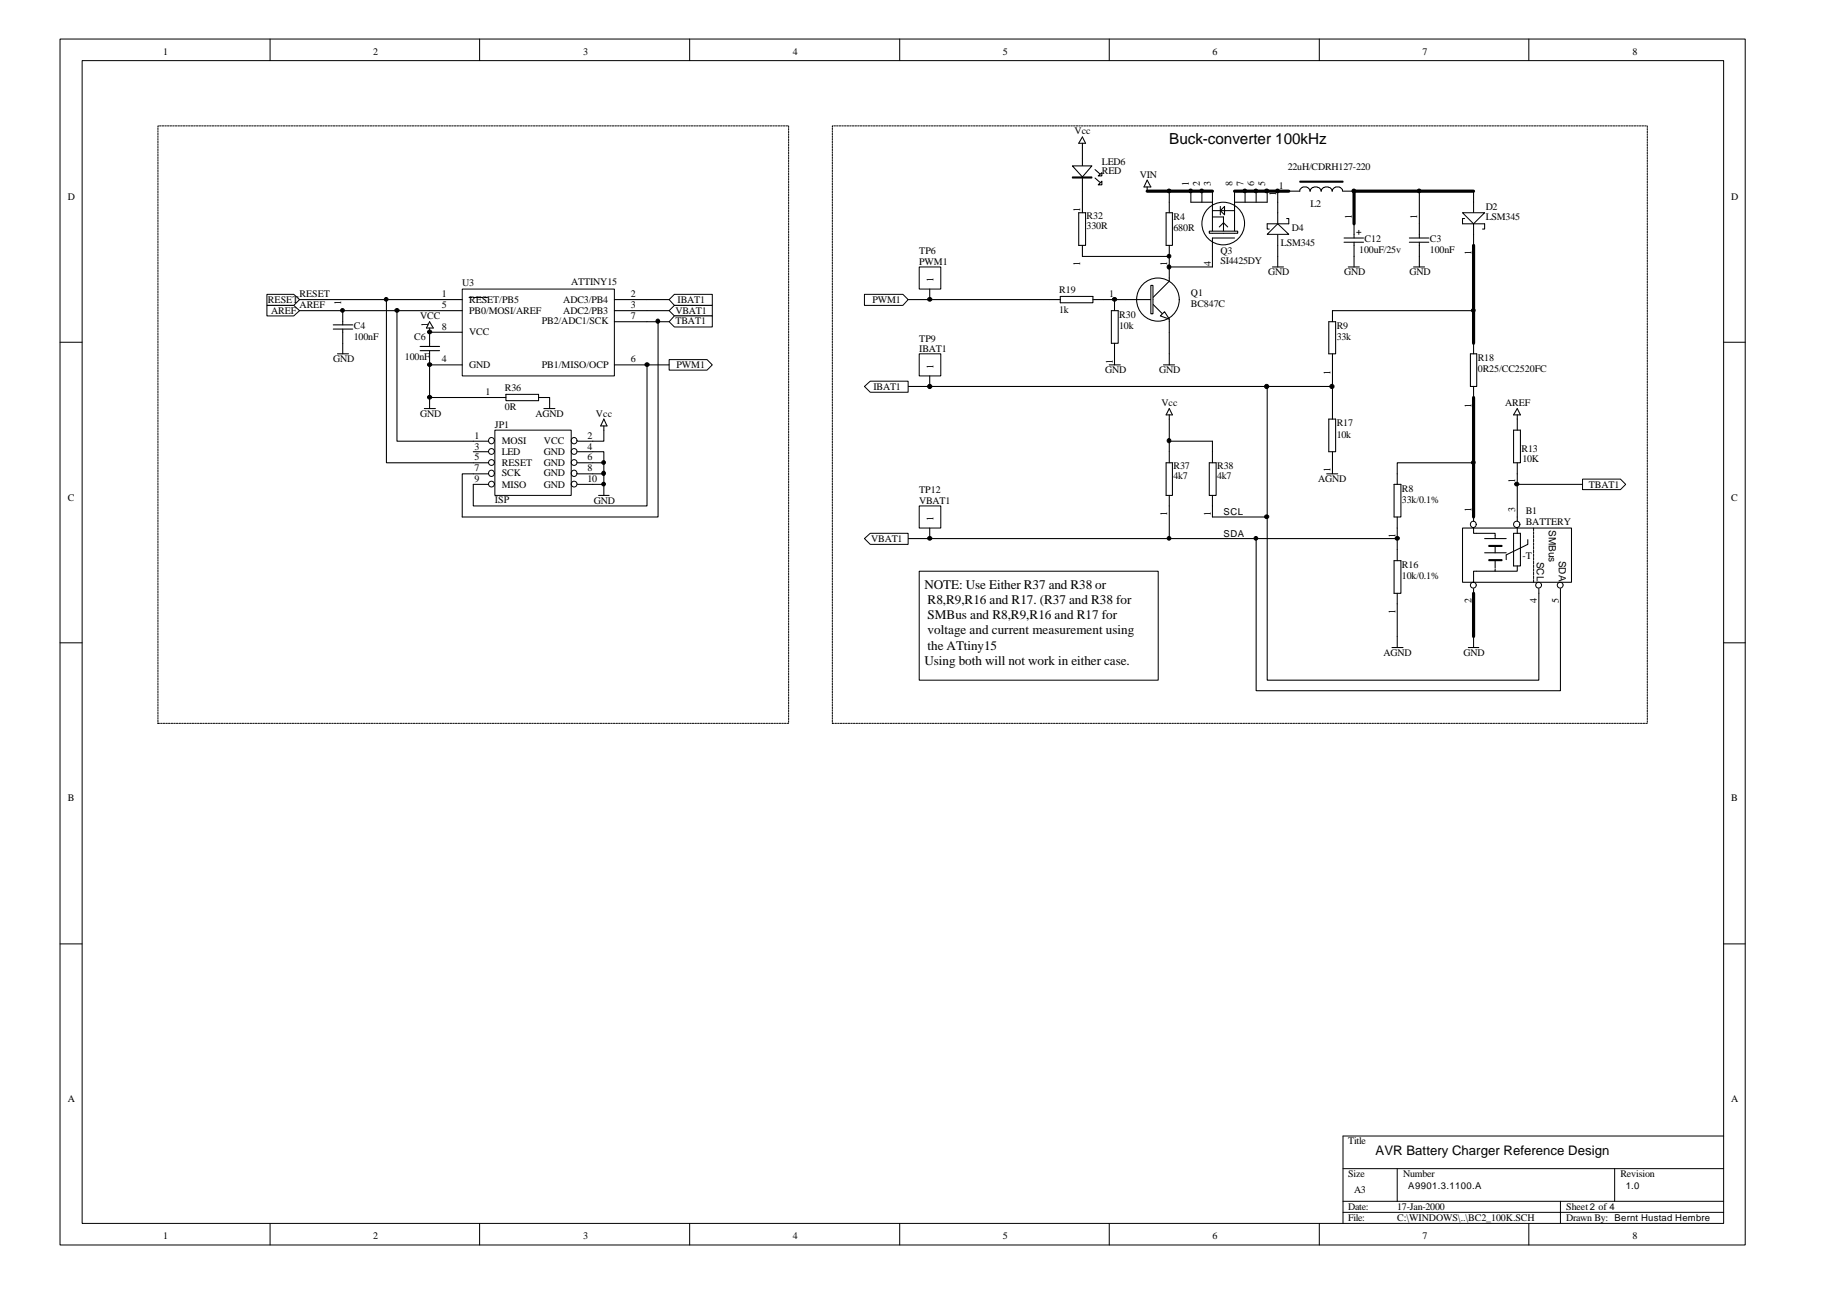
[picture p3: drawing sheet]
<svg xmlns="http://www.w3.org/2000/svg" width="297mm" height="210mm" viewBox="0 0 297 210" stroke-linecap="round" stroke-linejoin="round" font-family="sans-serif">
<g fill="none" stroke="#000" stroke-width=".16">
<path d="M9.7 6.3h271v194h-271zM13.2 9.8h264v187h-264zM43.4 6.3v3.5M77.1 6.3v3.5M110.9 6.3v3.5M144.7 6.3v3.5M178.4 6.3v3.5M212.2 6.3v3.5M245.9 6.3v3.5M9.7 55h3.5M277.2 55h3.5M9.7 103.4h3.5"/>
<path d="M277.2 103.4h3.5M9.7 151.8h3.5M277.2 151.8h3.5M43.4 196.8v3.5M77.1 196.8v3.5M110.9 196.8v3.5M144.7 196.8v3.5M178.4 196.8v3.5M212.2 196.8v3.5M216 188h61.2M216 193.2h61.2M216 195h61.2"/>
<path d="M224.7 188v5.2M245.9 196.8v3.5M251 193.2v3.6M259.7 188v5.2M277.2 182.7h-61.2v14.1"/>
</g>
<path d="M74.3 46.5h24.5v14h-24.5z" fill="#fff" stroke="#000" stroke-width=".16"/>
<g fill="none" stroke="#000" stroke-width=".17">
<path d="M69.1 48.2h5.2M69.1 50h5.2M69.1 58.7h5.2M69.1 53.4h5.2M75.4 47.9h.5M76.1 47.9h1.6M77.9 47.9h.5M98.8 48.2h5.3M98.8 50h5.3M98.8 58.7h5.3M98.8 51.7h5.3M96.3 79.7h1.7"/>
<path d="M97.1 67.4l.5 1.1h-1zM97.1 68.5v.7M97.1 77.9v1.8"/>
</g>
<path d="M79.6 69.2h12.3v10.5h-12.3z" fill="#fff" stroke="#000" stroke-width=".16"/>
<g fill="none" stroke="#000" stroke-width=".16">
<path d="M79.5 72.6a.47 .47 0 0 0-.7-.4 .47 .47 0 0 0 0 .8 .47 .47 0 0 0 .7-.4M79.5 74.4a.47 .47 0 0 0-.7-.4 .47 .47 0 0 0 0 .8 .47 .47 0 0 0 .7-.4M79.5 77.8a.47 .47 0 0 0-.7-.4 .47 .47 0 0 0 0 .8 .47 .47 0 0 0 .7-.3M92.8 72.6a.47 .47 0 0 0-.7-.4 .47 .47 0 0 0 0 .8 .47 .47 0 0 0 .7-.4M92.8 74.4a.47 .47 0 0 0-.7-.4 .47 .47 0 0 0 0 .8 .47 .47 0 0 0 .7-.4M92.8 77.8a.47 .47 0 0 0-.7-.4 .47 .47 0 0 0 0 .8 .47 .47 0 0 0 .7-.3"/>
<circle cx="79" cy="76.1" r=".49"/>
<circle cx="79" cy="70.9" r=".49"/>
<circle cx="92.3" cy="76.1" r=".49"/>
<circle cx="92.3" cy="70.9" r=".49"/>
</g>
<g fill="none" stroke="#000" stroke-width=".17">
<path d="M48.2 48.2h13.9M48.2 50h20.9M53.6 52.9h3.1M53.6 52.3h3.1M54.3 56.9h1.7M55.1 50v2.3M55.1 52.9v4M63.8 50v21h14.8M67.6 56.4h3.1M67.6 55.7h3.1M69.1 48.2h-7v26.2h16.5M69.1 52.8v2.9"/>
<path d="M69.1 56.4v2.3M69.1 51.7l.6 1.1h-1.1zM104.1 51.7h1.7v31.5h-31.5v-7h4.3M104.1 58.7v22.7h-28v-3.5h2.5M68.2 65.7h1.8M69.1 63.9v1.8M76.1 72.7h2.5M92.9 72.7h4.2v5.2h-4.2M92.9 74.4h4.2M92.9 76.2h4.2M97.1 69.2v1.8h-4.2"/>
</g>
<g fill="#fff" stroke="#000" stroke-width=".16">
<path d="M108.5 47.3h6.1v1.8h-6.1l-.9-.9z" fill-rule="evenodd"/>
<path d="M108.5 49.1h6.1v1.7h-6.1l-.9-.8z" fill-rule="evenodd"/>
<path d="M108.5 50.8h6.1v1.8h-6.1l-.9-.9z" fill-rule="evenodd"/>
</g>
<path d="M104.1 48.2h3.5M104.1 50h3.5M105.8 51.7h1.8" fill="none" stroke="#000" stroke-width=".17"/>
<path d="M107.6 57.8h6.1l.9 .9-.9 .8h-6.1z" fill-rule="evenodd" fill="#fff" stroke="#000" stroke-width=".16"/>
<path d="M104.1 58.7h3.5M236.5 56.9h1v5.3h-1zM237 55.2v1.7M237 62.2v1.7M237 83.2v.6M237 94.7v.7M238.8 88.9h3.4M238.8 86.6h3.4M236.1 104.2h1.7M237 102.4v1.8" fill="none" stroke="#000" stroke-width=".17"/>
<path d="M237 95.4v7" fill="none" stroke="#000" stroke-width=".51"/>
<g fill="none" stroke="#000" stroke-width=".16">
<path d="M237.4 94.1a.47 .47 0 0 0-.7-.4 .47 .47 0 0 0 0 .8 .47 .47 0 0 0 .7-.4"/>
<circle cx="236.9" cy="84.3" r=".49"/>
</g>
<g fill="#fff" stroke="#000" stroke-width=".17">
<path d="M239.4 87.7h2.2v.2h-2.2z"/>
<path d="M239.4 90h2.2v.2h-2.2z"/>
</g>
<g fill="none" stroke="#000" stroke-width=".17">
<path d="M235.5 35.2h-.3v.8h3.6v.8h-.4M237 30.7v3.5M237 36v3.5M243.4 69.2h1.1v5.2h-1.1zM244 67.4v1.8M244 74.4v1.8M235.2 84.9h17.5v8.8h-17.5zM237 84.9v.9h3.5v.8M240.5 91.5v.4h-3.5v1.8M240.5 87.7v1.2M240.5 90.2v1.2M243.4 85.8h1.1v5.2h-1.1z"/>
<path d="M244 91v.9h-3.5M244 83.2v.6M244 84.9v.9M245.7 86.8v.8l-3.5 1.7v.7M247.5 94.7v.7M251 94.7v.7"/>
</g>
<g fill="none" stroke="#000" stroke-width=".16">
<path d="M247.9 94.1a.47 .47 0 0 0-.7-.4 .47 .47 0 0 0 0 .8 .47 .47 0 0 0 .7-.4M251.4 94.1a.47 .47 0 0 0-.7-.4 .47 .47 0 0 0 0 .8 .47 .47 0 0 0 .7-.4"/>
<circle cx="243.9" cy="84.3" r=".51"/>
</g>
<path d="M246.6 93.7v-8.8" fill="none" stroke="#000" stroke-width=".16" stroke-dasharray=".4 .2"/>
<path d="M235.2 34.2h3.6l-1.8 1.8z" fill-rule="evenodd" fill="#fff" stroke="#000" stroke-width=".16"/>
<path d="M237 39.5v15.7M237 63.9v19.3" fill="none" stroke="#000" stroke-width=".51"/>
<path d="M187.5 34.2h1.1v5.3h-1.1zM188 32.5v1.7M188 39.5v1.7M207.3 30.7h1.7M216 30.7h1.8M204.6 42.9h1.8M205.5 41.2v1.7M244 77.9h10.5" fill="none" stroke="#000" stroke-width=".17"/>
<path d="M209 29.1h7v.2h-7z" fill="#fff" stroke="#000" stroke-width=".17"/>
<g fill="none" stroke="#000" stroke-width=".17">
<path d="M205.5 32.5v3.5M205.5 37.7v3.5M206.9 35.2h.4v.8h-3.5v.8h.3M209 30.7v-.2a.99 .99 0 0 1 1.2-.3l.5 .3v.2M210.7 30.7v-.2a1.01 1.01 0 0 1 1.7 0v.2M212.5 30.7v-.2a1.01 1.01 0 0 1 1.7 0v.2M214.3 30.7v-.2a.99 .99 0 0 1 1.2-.3l.4 .3v.2M216.2 39h3.1M216.2 38.3h3.1M217.8 36v2.3M217.8 39v3.9M226.7 39h3.1"/>
<path d="M226.7 38.3h3.1M228.3 30.7v7.6M228.3 39v3.9M216.8 42.9h1.8M227.3 42.9h1.8"/>
</g>
<path d="M205.5 36l1.8 1.7h-3.5z" fill-rule="evenodd" fill="#fff" stroke="#000" stroke-width=".16"/>
<path d="M184.5 30.7h10.5M198.5 30.7h8.8M237 30.7h-19.2v5.3" fill="none" stroke="#000" stroke-width=".51"/>
<g fill="none" stroke="#000" stroke-width=".17">
<path d="M188 30.7v1.8M205.5 30.7v1.8M168.8 48.2h1.7M170.5 47.7h5.3v1h-5.3zM175.8 48.2h9.6M185.4 49l1.5 1.5M187.1 58.7h1.8M188 41.2v1.7h7M188 42.9v2.3l-2.6 2.7M188 51.3v7.4M213.7 51.7h1.1v5.2h-1.1zM214.3 56.9v10.5"/>
<path d="M237 50h-22.7v1.7M146 62.2h68.3M213.4 76.2h1.7M213.7 67.4h1.1v5.3h-1.1zM214.3 72.7v3.5M224.2 77.9h1.1v5.3h-1.1zM237 74.4h-12.3v3.5M244 76.2v7M146 86.6h78.7M224.2 90.2h1.1v5.2h-1.1zM224.7 83.2v1.7M224.7 88.4v1.8"/>
<path d="M224.7 95.4v1.7M223.9 104.2h1.7M224.7 102.4v1.8"/>
</g>
<path d="M185.1 45.9h.3v4.6h-.3z" fill="#fff" stroke="#000" stroke-width=".17"/>
<path d="M187.3 50.1l.7 1.2-1.4-.5z" fill-rule="evenodd" fill="#fff" stroke="#000" stroke-width=".17"/>
<circle cx="186.2" cy="48.2" r="3.5" fill="none" stroke="#000" stroke-width=".17"/>
<path d="M147.8 42.9h3.5v3.6h-3.5z" fill="#fff" stroke="#000" stroke-width=".16"/>
<path d="M149.5 46.5v1.7" fill="none" stroke="#000" stroke-width=".17"/>
<path d="M147.8 81.4h3.5v3.5h-3.5z" fill="#fff" stroke="#000" stroke-width=".16"/>
<path d="M149.5 84.9v1.7" fill="none" stroke="#000" stroke-width=".17"/>
<path d="M147.8 56.9h3.5v3.6h-3.5z" fill="#fff" stroke="#000" stroke-width=".16"/>
<path d="M191.5 30.7v1.8M195 32.5v5M196.8 34.9v2.6M198.5 38.3h-3.5v2.9M198.5 32.5v5M203.8 30.7v1.8M178.4 58.7h1.8M178.7 50h1.1v5.2h-1.1zM179.2 48.2v1.8M179.2 55.2v3.5M149.5 60.5v1.7" fill="none" stroke="#000" stroke-width=".17"/>
<path d="M194.5 37.2h4.6v.3h-4.6z" fill="#fff" stroke="#000" stroke-width=".17"/>
<g fill="none" stroke="#000" stroke-width=".17">
<path d="M184.5 29l.6 1.1h-1.1zM184.5 30.1v.6M193.3 30.7v1.8M195 34.9h1.8M195 33.9h3.5M195 30.7v1.8h-3.5M196.1 36.5l.7-.7 .6 .7M196.3 33.2v1.4M196.9 33.2v1.4l-.6-.7zM198.5 30.7v1.8h5.3M200.2 35.9a3.4 3.4 0 0 0-5-3 3.4 3.4 0 0 0-.6 5.8 3.4 3.4 0 0 0 5.5-2.1l.1-.6M200.2 30.7v1.8"/>
<path d="M202 30.7v1.8M195 41.2v1.7M244 65.7l.5 1h-1.1zM244 66.7v.7M224.7 97.1v5.3"/>
</g>
<g fill="#fff" stroke="#000" stroke-width=".16">
<path d="M254.5 77.1h6.1l.9 .8-.9 .9h-6.1z" fill-rule="evenodd"/>
<path d="M139 62.2l1-.9h6v1.8h-6z" fill-rule="evenodd"/>
<path d="M139 86.6l1-.8h6v1.8h-6z" fill-rule="evenodd"/>
<path d="M139 47.3h6.2l.8 .9-.8 .9h-6.2z" fill-rule="evenodd"/>
</g>
<path d="M146 48.2h22.8M224.7 84.9v3.5" fill="none" stroke="#000" stroke-width=".17"/>
<g fill="#fff" stroke="#000" stroke-width=".16">
<path d="M42.9 47.3h4.3l1 .9-1 .9h-4.3z" fill-rule="evenodd"/>
<path d="M42.9 49.1h4.3l1 .9-1 .8h-4.3z" fill-rule="evenodd"/>
</g>
<path d="M25.4 20.2h101.4v96.1h-101.4zM133.9 20.2h131v96.1h-131z" fill="none" stroke="#000" stroke-width=".16" stroke-dasharray=".3 .2"/>
<g fill="#000" stroke="#000" stroke-width=".16">
<circle cx="188" cy="30.7" r=".3"/>
<circle cx="191.5" cy="30.7" r=".3"/>
<circle cx="193.3" cy="30.7" r=".3"/>
<circle cx="200.2" cy="30.7" r=".3"/>
<circle cx="202" cy="30.7" r=".3"/>
<circle cx="203.7" cy="30.7" r=".32"/>
<circle cx="205.4" cy="30.7" r=".3"/>
<circle cx="217.7" cy="30.7" r=".3"/>
<circle cx="228.2" cy="30.7" r=".3"/>
<circle cx="55.1" cy="49.9" r=".3"/>
<circle cx="62.1" cy="48.1" r=".3"/>
<circle cx="63.9" cy="49.9" r=".32"/>
<circle cx="69.1" cy="53.4" r=".32"/>
<circle cx="69.1" cy="58.6" r=".32"/>
<circle cx="104.1" cy="58.6" r=".32"/>
<circle cx="105.8" cy="51.7" r=".32"/>
<circle cx="179.3" cy="48.1" r=".32"/>
<circle cx="188" cy="42.9" r=".32"/>
<circle cx="236.9" cy="49.9" r=".3"/>
<circle cx="69.1" cy="63.9" r=".32"/>
<circle cx="97" cy="76.1" r=".32"/>
<circle cx="97.1" cy="77.9" r=".3"/>
<circle cx="97.1" cy="74.4" r=".3"/>
<circle cx="214.2" cy="62.2" r=".34"/>
<circle cx="236.9" cy="74.4" r=".3"/>
<circle cx="243.9" cy="77.9" r=".32"/>
<circle cx="224.7" cy="86.6" r=".32"/>
</g>
<g fill="none" stroke="#000" stroke-width=".17">
<path d="M173.5 34.2h1.1v5.3h-1.1zM174.1 23.7v10.5M174.1 39.5v1.7M176.1 28.6l.8 .7M176.1 27.3l.8 .7M69.1 58.7v5.2h12.3M81.4 63.4h5.2v1h-5.2zM86.6 63.9h1.8v1.8M87.5 65.7h1.7M187.5 74.4h1.1v5.3h-1.1zM188 66.7v4.3h7v3.4M188 71v3.4"/>
<path d="M188 79.7v6.9M188 65.7l.6 1h-1.1zM194.5 74.4h1.1v5.3h-1.1zM195 79.7v3.5h8.8"/>
</g>
<g fill="#fff" stroke="#000" stroke-width=".17">
<path d="M172.5 26.7h3.1l-1.5 1.8z" fill-rule="evenodd"/>
<path d="M177.2 29.1v.6h-.6z" fill-rule="evenodd"/>
<path d="M176.6 28.3l.6-.5v.5z" fill-rule="evenodd"/>
</g>
<path d="M172.5 28.5h3.1v.1h-3.1z" fill="#fff" stroke="#000" stroke-width=".17"/>
<path d="M174.1 22l.5 1h-1.1zM174.1 23v.7M174.1 41.2h13.9M203.8 62.2v47.2h43.7v-14M202 86.6v24.5h49v-15.7" fill="none" stroke="#000" stroke-width=".17"/>
<g fill="#000" stroke="#000" stroke-width=".16">
<circle cx="188" cy="41.2" r=".3"/>
<circle cx="188" cy="70.9" r=".32"/>
<circle cx="203.7" cy="62.2" r=".34"/>
<circle cx="188" cy="86.6" r=".3"/>
<circle cx="202" cy="86.6" r=".3"/>
<circle cx="203.7" cy="83.1" r=".32"/>
</g>
<path d="M147.8 91.9h38.5v17.5h-38.5z" fill="#fff" stroke="#000" stroke-width=".16"/>
<g fill="#000" stroke="#000" stroke-width=".16">
<circle cx="149.5" cy="48.1" r=".32"/>
<circle cx="149.5" cy="62.2" r=".34"/>
<circle cx="149.5" cy="86.6" r=".32"/>
</g>
<text font-size="2.5" x="188" y="23.2">Buck-converter 100kHz</text>
<g font-size="2.1">
<text x="148.7" y="94.8">NOTE: Use Either R37 and R38 or</text>
<text x="149.2" y="97.1">R8,R9,R16 and R17. (R37 and R38 for</text>
<text x="149.2" y="99.6">SMBus and R8,R9,R16 and R17 for</text>
<text x="148.7" y="106.9">Using both will not work in either case.</text>
<text x="149.2" y="102">voltage and current measurement using</text>
<text x="149.2" y="104.5">the ATtiny15</text>
<text x="221.2" y="185.8">AVR Battery Charger Reference Design</text>
</g>
<g font-size="1.6">
<text x="26.2" y="8.8">1</text>
<text x="60" y="8.8">2</text>
<text x="93.8" y="8.8">3</text>
<text x="127.5" y="8.8">4</text>
<text x="161.3" y="8.8">5</text>
<text x="195" y="8.8">6</text>
<text x="228.8" y="8.8">7</text>
<text x="262.6" y="8.8">8</text>
<text x="172.8" y="21.6">Vcc</text>
<text x="177.2" y="26.5">LED6</text>
<text x="177.2" y="28">RED</text>
<text x="183.3" y="28.6">VIN</text>
<text x="191.2" y="29.9" transform="rotate(-90 191.2 29.9)">1</text>
<text x="193" y="29.9" transform="rotate(-90 193 29.9)">2</text>
<text x="194.7" y="29.9" transform="rotate(-90 194.7 29.9)">3</text>
<text x="198.2" y="29.9" transform="rotate(-90 198.2 29.9)">8</text>
<text x="200" y="29.9" transform="rotate(-90 200 29.9)">7</text>
<text x="201.7" y="29.9" transform="rotate(-90 201.7 29.9)">6</text>
<text x="203.5" y="29.9" transform="rotate(-90 203.5 29.9)">5</text>
<text x="207.1" y="27.4">22uH/CDRH127-220</text>
<text x="10.9" y="32.1">D</text>
<text x="173.7" y="34.1" transform="rotate(-90 173.7 34.1)">1</text>
<text x="174.8" y="35.2">R32</text>
<text x="188.7" y="35.4">R4</text>
<text x="205.2" y="31.6" transform="rotate(-90 205.2 31.6)">1</text>
<text x="205.7" y="30.3">1</text>
<text x="210.7" y="33.3">L2</text>
<text x="217.4" y="35.2" transform="rotate(-90 217.4 35.2)">1</text>
<text x="227.9" y="35.2" transform="rotate(-90 227.9 35.2)">1</text>
<text x="238.9" y="33.7">D2</text>
<text x="238.9" y="35.4">LSM345</text>
<text x="278.4" y="32.1">D</text>
<text x="147.8" y="40.8">TP6</text>
<text x="174.8" y="36.8">330R</text>
<text x="188.7" y="37.2">680R</text>
<text x="196.3" y="40.8">Q3</text>
<text x="206" y="39.6">LSM345</text>
<text x="207.8" y="37.2">D4</text>
<text x="218.6" y="40.7">100uF/25v</text>
<text x="219.5" y="38.9">C12</text>
<text x="230" y="38.9">C3</text>
<text x="230" y="40.7">100nF</text>
<text x="236.6" y="41.1" transform="rotate(-90 236.6 41.1)">1</text>
<text x="48.2" y="47.9">RESET</text>
<text x="71" y="47.9">1</text>
<text x="74.3" y="46.1">U3</text>
<text x="91.9" y="45.9">ATTINY15</text>
<text x="101.4" y="47.9">2</text>
<text x="147.8" y="42.6">PWM1</text>
<text x="150.1" y="45.4" transform="rotate(-90 150.1 45.4)">1</text>
<text x="170.3" y="47.1">R19</text>
<text x="173.7" y="42.8" transform="rotate(-90 173.7 42.8)">1</text>
<text x="178.4" y="47.9">1</text>
<text x="187.7" y="42.8" transform="rotate(-90 187.7 42.8)">1</text>
<text x="191.5" y="47.7">Q1</text>
<text x="194.7" y="42.8" transform="rotate(-90 194.7 42.8)">4</text>
<text x="196.3" y="42.4">SI4425DY</text>
<text x="204" y="44.3">GND</text>
<text x="216.2" y="44.3">GND</text>
<text x="226.7" y="44.3">GND</text>
<text x="43.1" y="48.7">RESET</text>
<text x="43.6" y="50.5">AREF</text>
<text x="48.2" y="49.5">AREF</text>
<text x="54.9" y="49.1" transform="rotate(-90 54.9 49.1)">1</text>
<text x="56.9" y="52.9">C4</text>
<text x="67.6" y="51.3">VCC</text>
<text x="68.8" y="52.6" transform="rotate(-90 68.8 52.6)">1</text>
<text x="71" y="49.5">5</text>
<text x="71" y="53.1">8</text>
<text x="75.4" y="48.7">RESET/PB5</text>
<text x="75.4" y="50.5">PB0/MOSI/AREF</text>
<text x="75.4" y="53.9">VCC</text>
<text x="87.1" y="52.2">PB2/ADC1/SCK</text>
<text x="90.6" y="48.7">ADC3/PB4</text>
<text x="90.6" y="50.5">ADC2/PB3</text>
<text x="101.4" y="49.5">3</text>
<text x="101.4" y="51.3">7</text>
<text x="108.6" y="50.5">VBAT1</text>
<text x="108.6" y="52.2">TBAT1</text>
<text x="109" y="48.7">IBAT1</text>
<text x="140.3" y="48.7">PWM1</text>
<text x="170.3" y="50.3">1k</text>
<text x="180" y="51.2">R30</text>
<text x="180" y="52.9">10k</text>
<text x="191.5" y="49.4">BC847C</text>
<text x="215" y="52.9">R9</text>
<text x="53.6" y="58.3">GND</text>
<text x="56.9" y="54.6">100nF</text>
<text x="65.1" y="57.9">100nF</text>
<text x="66.6" y="54.6">C6</text>
<text x="71" y="58.3">4</text>
<text x="75.4" y="59.2">GND</text>
<text x="87.1" y="59.2">PB1/MISO/OCP</text>
<text x="101.4" y="58.3">6</text>
<text x="108.8" y="59.2">PWM1</text>
<text x="147.8" y="55">TP9</text>
<text x="147.8" y="56.6">IBAT1</text>
<text x="150.1" y="59.4" transform="rotate(-90 150.1 59.4)">1</text>
<text x="179" y="58.5" transform="rotate(-90 179 58.5)">1</text>
<text x="215" y="54.6">33k</text>
<text x="237.7" y="58.1">R18</text>
<text x="237.7" y="59.9">0R25/CC2520FC</text>
<text x="78.1" y="63.5">1</text>
<text x="81.2" y="62.8">R36</text>
<text x="81.2" y="66">0R</text>
<text x="140.5" y="62.7">IBAT1</text>
<text x="177.7" y="60">GND</text>
<text x="186.4" y="60">GND</text>
<text x="186.8" y="65.3">Vcc</text>
<text x="214" y="60.3" transform="rotate(-90 214 60.3)">1</text>
<text x="236.6" y="65.5" transform="rotate(-90 236.6 65.5)">1</text>
<text x="242.1" y="65.3">AREF</text>
<text x="67.6" y="67.1">GND</text>
<text x="76.3" y="70.5">1</text>
<text x="79.6" y="68.8">JP1</text>
<text x="80.7" y="71.4">MOSI</text>
<text x="86.1" y="67.1">AGND</text>
<text x="87.5" y="71.4">VCC</text>
<text x="94.5" y="70.5">2</text>
<text x="95.8" y="67.1">Vcc</text>
<text x="215" y="68.6">R17</text>
<text x="215" y="70.4">10k</text>
<text x="76.3" y="72.3">3</text>
<text x="76.3" y="74">5</text>
<text x="76.3" y="75.8">7</text>
<text x="76.3" y="77.6">9</text>
<text x="80.7" y="73.2">LED</text>
<text x="80.7" y="74.9">RESET</text>
<text x="80.7" y="76.6">SCK</text>
<text x="87.5" y="73.2">GND</text>
<text x="87.5" y="74.9">GND</text>
<text x="87.5" y="76.6">GND</text>
<text x="94.5" y="72.3">4</text>
<text x="94.5" y="74">6</text>
<text x="94.5" y="75.8">8</text>
<text x="94.5" y="77.6">10</text>
<text x="188.7" y="75.5">R37</text>
<text x="188.7" y="77">4k7</text>
<text x="195.7" y="75.5">R38</text>
<text x="195.7" y="77">4k7</text>
<text x="212" y="77.6">AGND</text>
<text x="214" y="76" transform="rotate(-90 214 76)">1</text>
<text x="243.7" y="77.7" transform="rotate(-90 243.7 77.7)">1</text>
<text x="244.7" y="72.7">R13</text>
<text x="244.9" y="74.4">10K</text>
<text x="10.9" y="80.5">C</text>
<text x="79.6" y="80.9">ISP</text>
<text x="80.7" y="78.4">MISO</text>
<text x="87.5" y="78.4">GND</text>
<text x="95.5" y="81">GND</text>
<text x="147.8" y="79.3">TP12</text>
<text x="147.8" y="81">VBAT1</text>
<text x="150.1" y="83.8" transform="rotate(-90 150.1 83.8)">1</text>
<text x="187.7" y="83" transform="rotate(-90 187.7 83)">1</text>
<text x="194.7" y="83" transform="rotate(-90 194.7 83)">1</text>
<text x="225.5" y="79.1">R8</text>
<text x="225.5" y="80.9">33k/0.1%</text>
<text x="236.6" y="82.3" transform="rotate(-90 236.6 82.3)">1</text>
<text x="243.7" y="82.3" transform="rotate(-90 243.7 82.3)">3</text>
<text x="245.4" y="82.7">B1</text>
<text x="255.5" y="78.4">TBAT1</text>
<text x="278.4" y="80.5">C</text>
<text x="140.1" y="87.1">VBAT1</text>
<text x="224.5" y="86.5" transform="rotate(-90 224.5 86.5)">1</text>
<text x="244.9" y="89.9">-T</text>
<text x="245.4" y="84.5">BATTERY</text>
<text x="249.1" y="85.3" transform="rotate(90 249.1 85.3)">SMBus</text>
<text x="225.5" y="91.4">R16</text>
<text x="225.5" y="93.1">10k/0.1%</text>
<text x="247.1" y="90.4" transform="rotate(90 247.1 90.4)">SCL</text>
<text x="250.7" y="90.2" transform="rotate(90 250.7 90.2)">SDA</text>
<text x="224.5" y="98.7" transform="rotate(-90 224.5 98.7)">1</text>
<text x="236.6" y="97" transform="rotate(-90 236.6 97)">2</text>
<text x="247.1" y="97" transform="rotate(-90 247.1 97)">4</text>
<text x="250.7" y="97" transform="rotate(-90 250.7 97)">5</text>
<text x="222.5" y="105.5">AGND</text>
<text x="235.4" y="105.5">GND</text>
<text x="10.9" y="128.9">B</text>
<text x="278.4" y="128.9">B</text>
<text x="10.9" y="177.3">A</text>
<text x="278.4" y="177.3">A</text>
<text x="216.8" y="184.1">Title</text>
<text x="216.8" y="189.3">Size</text>
<text x="217.8" y="192">A3</text>
<text x="225.6" y="189.3">Number</text>
<text x="260.6" y="189.3">Revision</text>
<text x="216.8" y="194.6">Date:</text>
<text x="216.8" y="196.4">File:</text>
<text x="224.7" y="194.6">17-Jan-2000</text>
<text x="224.7" y="196.4">C:\WINDOWS\..\BC2_100K.SCH</text>
<text x="251.9" y="194.6">Sheet 2 of 4</text>
<text x="251.9" y="196.4">Drawn By: Bernt Hustad Hembre</text>
<text x="26.2" y="199.3">1</text>
<text x="60" y="199.3">2</text>
<text x="93.8" y="199.3">3</text>
<text x="127.5" y="199.3">4</text>
<text x="161.3" y="199.3">5</text>
<text x="195" y="199.3">6</text>
<text x="228.8" y="199.3">7</text>
<text x="262.6" y="199.3">8</text>
</g>
<g font-size="1.5">
<text x="218.1" y="37.8">+</text>
<text x="196.8" y="82.8">SCL</text>
<text x="196.8" y="86.4">SDA</text>
<text x="226.5" y="191.2">A9901.3.1100.A</text>
<text x="261.5" y="191.2">1.0</text>
</g>
</svg>
